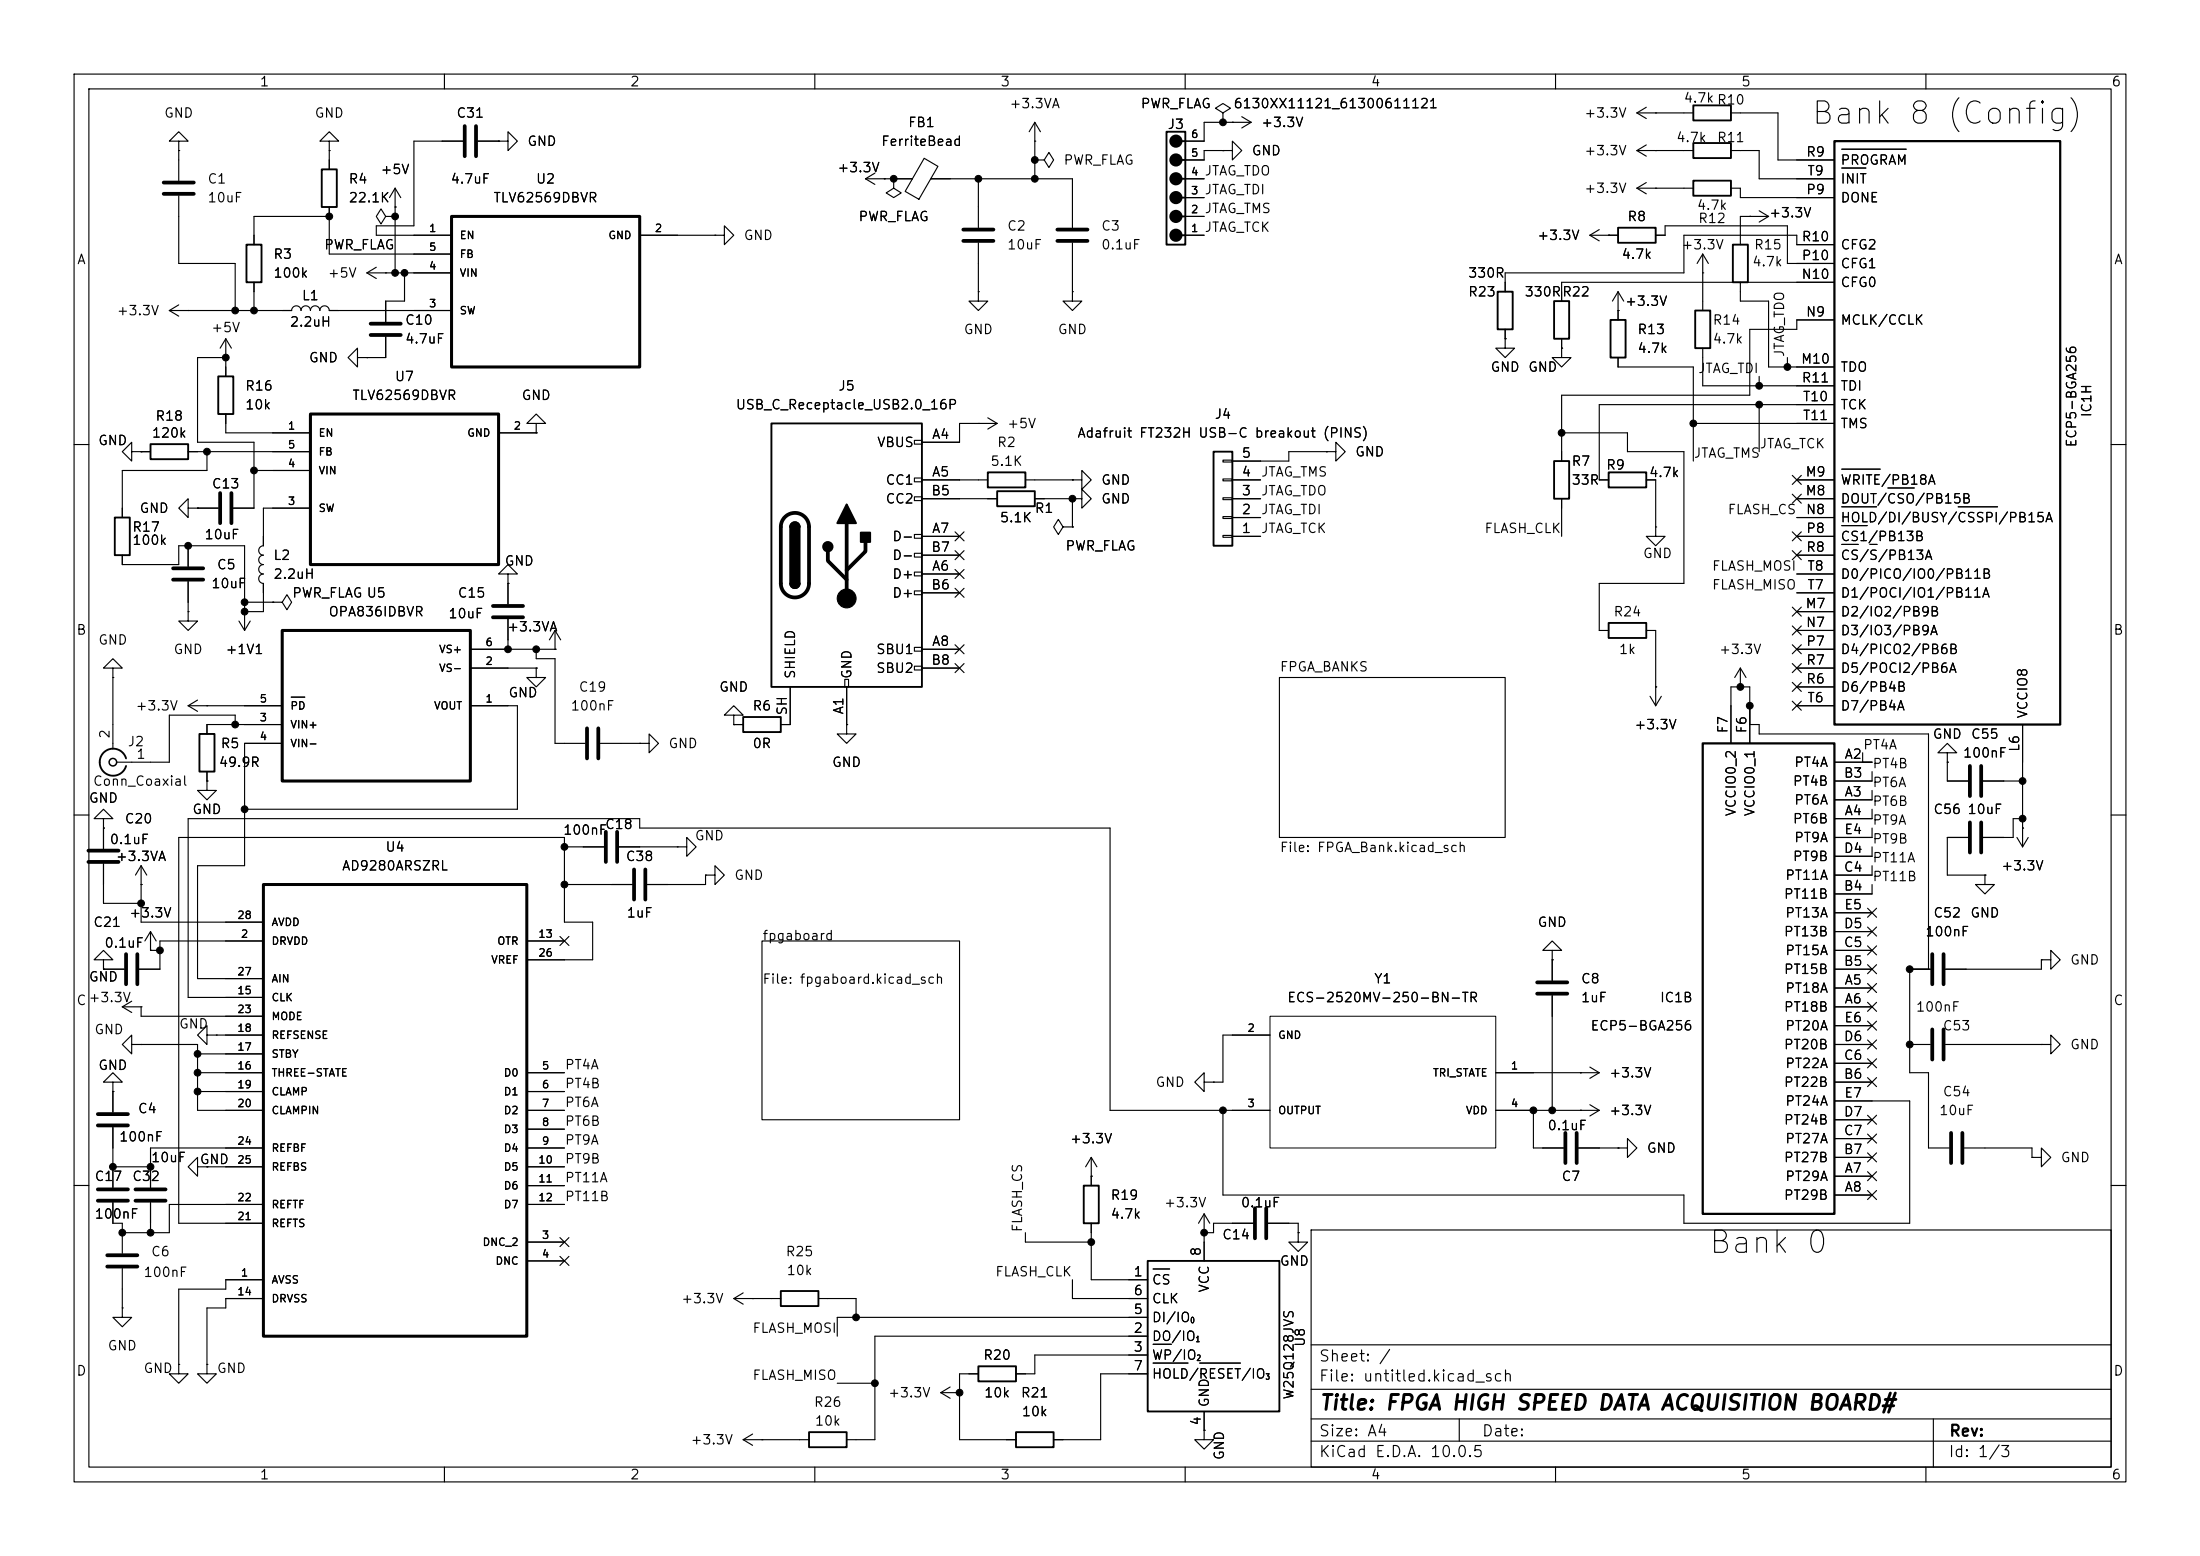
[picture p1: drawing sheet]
<svg xmlns="http://www.w3.org/2000/svg" width="297mm" height="210mm" viewBox="0 0 297 210" stroke-linecap="round" stroke-linejoin="round" font-family="sans-serif">
<g fill="none" stroke="#000" stroke-width=".15">
<path d="M10 10h277v190h-277zM12 12h273v186h-273zM24.1 19.1h1.3l-1.3-1.3-1.2 1.3h1.2v1.2M44.4 19.1h1.3l-1.3-1.3-1.2 1.3h1.2v1.2M60 10v2M62.5 19.1h-6.6v11.4h-5.1v1.3h10.2M64.5 19.1h2.8M67.3 19.1h1.3v-1.3l1.2 1.3-1.2 1.2v-1.2M67.3 19.1h.1M110 10v2M139.7 19.1h.1M139.7 16.5l-.8 1.3"/>
<path d="M139.7 16.5l.8 1.3M139.7 16.5v7.6M160 10v2M165.1 15.2l1-.6-1-.6-1 .6 1 .6v1.3M165.1 16.5h.1M166.4 16.5h.1M167.6 15.7l1.3 .8M168.9 16.5h-6.3v2.6h-2.6M168.9 16.5l-1.3 .8M210 10v2M221 15.2l1.2 .8M221 15.2h7.6"/>
<path d="M222.2 19.6l-1.2 .7M222.2 14.5l-1.2 .7M223.5 15.2h.1M233.7 15.2h6.3v6.4h7.6M260 10v2M24.1 20.3h.1M24.1 26.4v9.2h7.6v6.3M24.1 20.3v4.1M34.3 38.1v3.8M44.4 20.3h.1M44.4 29.2h-10.1v3.8M44.4 20.3v2.6"/>
<path d="M44.4 27.9v6.4h16.6M49.5 36.8l1.3 .8M49.5 36.8h11.5M50.8 36.1l-1.3 .7M52.1 36.8h.1M52.1 29.2l-.7-1-.6 1 .6 1 .7-1h1.2M53.3 27.9h.1M53.3 29.2h.1M53.3 25.4l-.7 1.3M53.3 25.4l.8 1.3M53.3 25.4v11.4M54.6 36.8v3.8h-2.5v2.8"/>
<path d="M86.4 31.8h10.1M96.5 31.8h1.3v-1.3l1.3 1.3-1.3 1.2v-1.2M96.5 31.8h.1M116.8 24.1h6.4M116.8 24.1l1.3 .8M118.1 23.4l-1.3 .7M119.4 24.1h.1M120.6 24.1v1.3l1.1 .6-1.1 .7-1-.7 1-.6M120.6 24.1h.1M124.8 21.4l1.8 1.1-2.5 4.4-1.9-1.1zM125.7 24.1h19.1v6.6M132.1 39.4v1.2h1.2l-1.2 1.3-1.3-1.3h1.3"/>
<path d="M132.1 39.4h.1M132.1 24.1v6.6M132.1 32.8v6.6M139.7 21.6h1.3l.6-1 .6 1-.6 1-.6-1M139.7 21.6h.1M144.8 39.4v1.2h1.2l-1.2 1.3-1.3-1.3h1.3M144.8 39.4h.1M144.8 32.8v6.6M160 29.2h2.6M160 31.8h2.6M160 26.7h2.6M160 24.1h2.6"/>
<path d="M165.1 20.3h1.3v-1.2l1.2 1.2-1.2 1.3v-1.3M165.1 20.3h.1M165.1 20.3h-2.5v1.3h-2.6M214.6 31.8l1.3 .7M214.6 31.8h3.8M215.9 31l-1.3 .8M217.2 31.8h.1M218.4 39.4l-.7 1.2M218.4 39.4l.8 1.2M218.4 39.4v3.8M221 25.4l1.2 .8M221 25.4h7.6"/>
<path d="M221 20.3l1.2 .8M221 20.3h7.6M222.2 24.6l-1.2 .8M223.5 25.4h.1M223.5 20.3h.1M223.5 31.8h1.3v-1.3h16.5v5.1h6.3M229.9 36.8h.1M229.9 34.3l-.8 1.3M229.9 34.3l.7 1.3M229.9 34.3v7.6M233.7 25.4h1.2v1.3h12.7M233.7 20.3h3.8v3.8h10.1"/>
<path d="M234.9 38.1v2.5h3.9v8.9h8.8M236.2 29.2h.1M237.5 28.4l1.3 .8M238.8 29.2l-1.3 .8M238.8 29.2h-3.9v3.8M247.6 33h-5v-1.2h-15.3v5h-24.1v2.6M247.6 38.1h-36.8v2.5M248.6 20.1h8.7M248.6 22.7h3.3M22.9 41.9h16.5a.64 .64 0 0 1 .6-.6 .64 .64 0 0 1 .6 .6 .64 .64 0 0 1 .7-.6 .64 .64 0 0 1 .6 .6 .64 .64 0 0 1 .6-.6 .64 .64 0 0 1 .7 .6 .64 .64 0 0 1 .6-.6 .64 .64 0 0 1 .6 .6h16.6M22.9 41.9l1.2 .8M24.1 41.1l-1.2 .8"/>
<path d="M25.4 41.9h.1M30.5 48.3h.1M30.5 45.7v5.1M30.5 55.9v2.5h11.4M30.5 48.3h-3.8v11.4h7.6v8.9h-2.8M30.5 45.7l-.8 1.3M30.5 45.7l.7 1.3M48.3 48.3v-1.3l-1.3 1.3 1.3 1.2v-1.2h1.2M49.5 48.3h.1M52.1 45.5v2.8h-2.6M67.3 58.4h5.1M72.4 57.2h1.3l-1.3-1.3-1.3 1.3h1.3v1.2"/>
<path d="M72.4 58.4h.1M123.4 59.4h1.1v.5h-1.1zM132.1 57.2h.1M133.3 56.4l1.3 .8M134.6 57.2h-5.1v2.5h-5M134.6 57.2l-1.3 .7M203.2 45.7v1.3h1.3l-1.3 1.3-1.3-1.3h1.3M203.2 45.7h.1M203.2 44.5v1.2M210.8 47v1.3h1.3l-1.3 1.2-1.3-1.2h1.3M210.8 47h.1M210.8 58.4h8.9v2.6h7.6v17.7h-11.4v6.4h1.3"/>
<path d="M210.8 45.7v1.3M218.4 41.9h.1M218.4 48.3v1.2h10.2v12.7M228.6 57.2h19M229.9 47v5.1h17.7M237.5 50.8v1.3M237.5 54.6v6.4M241.3 48.3v1.2M247.6 54.6h-31.7v10.2h1.3M247.6 43.2h-5v1.3h-6.4v8.8h-25.4v8.9M10 60h2M16.5 74.9v1.3h7.6v-2.5h8.9v11.4"/>
<path d="M17.8 61v-1.3l-1.3 1.3 1.3 1.2v-1.2h1.2M19 61h.1M19 61h1.3M25.4 68.6v-1.3l-1.3 1.3 1.3 1.3v-1.3h1.3M25.4 61h16.5M25.4 73.7v2.8M25.4 78.5v4.1M26.7 68.6h.1M26.7 68.6h2.8M27.9 61v2.5h-11.4v6.4M34.3 63.5h7.6M41.9 68.6h-6.3v5.1a.64 .64 0 0 0-.7 .6 .64 .64 0 0 0 .7 .6 .64 .64 0 0 0-.7 .7 .64 .64 0 0 0 .7 .6 .64 .64 0 0 0-.7 .6 .64 .64 0 0 0 .7 .7 .64 .64 0 0 0-.7 .6 .64 .64 0 0 0 .7 .6v3.9h-2.6"/>
<path d="M68.6 77.5h1.2l-1.2-1.3-1.3 1.3h1.3v1.2M68.6 78.7h.1M68.6 78.7v2.8M123.4 64.5h1.1v.5h-1.1zM123.4 67.1h1.1v.5h-1.1zM123.4 72.1h1.1v.5h-1.1zM123.4 74.7h1.1v.5h-1.1zM123.4 77.2h1.1v.5h-1.1zM123.4 79.8h1.1v.5h-1.1zM124.5 72.4h5M124.5 67.3h10.1M124.5 64.8h8.8"/>
<path d="M124.5 74.9h5M124.5 77.5h5M128.9 76.9l1.2 1.2M128.9 79.4l1.2 1.2M128.9 71.8l1.2 1.2M128.9 74.3l1.2 1.2M130.1 76.9l-1.2 1.2M130.1 79.4l-1.2 1.2M130.1 71.8l-1.2 1.2M130.1 74.3l-1.2 1.2M138.4 64.8h6.4M139.7 67.3h5.1"/>
<path d="M143.5 71.1l-.6-1-.7 1 .7 1 .6-1h1.3M144.8 71.1h.1M144.8 64.8h1.2v-1.3l1.3 1.3-1.3 1.2v-1.2M144.8 64.8h.1M144.8 67.3h1.2v-1.3l1.3 1.3-1.3 1.3v-1.3M144.8 67.3h.1M144.8 67.3v3.8M165.1 72.3h1.3v.2h-1.3zM165.1 69.7h1.3v.3h-1.3zM165.1 67.2h1.3v.2h-1.3zM165.1 64.6h1.3v.3h-1.3zM165.1 62.1h1.3v.3h-1.3z"/>
<path d="M166.4 72.4h3.8M166.4 69.9h3.8M166.4 67.3h3.8M166.4 64.8h3.8M179.1 61h1.2v-1.3l1.3 1.3-1.3 1.2v-1.2M179.1 61h.1M179.1 61h-5.1v1.2h-7.6M210.8 67.3v5.1M222.2 64.8h1.3v6.3M223.5 71.1v1.3h1.3l-1.3 1.3-1.3-1.3h1.3M223.5 71.1h.1M242 64.2l1.2 1.2"/>
<path d="M242 71.8l1.2 1.2M242 66.7l1.2 1.2M242 74.3l1.2 1.2M242.6 72.4h5M242.6 69.9h5M242.6 67.3h5M242.6 64.8h5M242.6 74.9h5M242.6 77.5h5M243.2 64.2l-1.2 1.2M243.2 71.8l-1.2 1.2M243.2 66.7l-1.2 1.2"/>
<path d="M243.2 74.3l-1.2 1.2M248.6 63.3h5.2M248.6 68.4h4.7M248.6 70.9h3.5M248.6 73.5h2.3M252.4 73.5h1M254.9 65.9h3.5M264.4 68.4h5.3M285 60h2M15.2 90.2h1.3l-1.3-1.3-1.2 1.3h1.2v1.2M15.2 91.4h.1M15.2 91.4v9.7"/>
<path d="M25.4 82.6v1.2h1.3l-1.3 1.3-1.3-1.3h1.3M25.4 82.6h.1M25.4 95.3h12.7M25.4 95.3l1.3 .7M26.7 94.5l-1.3 .8M27.9 95.3h.1M31.7 97.8v-1.3h-8.8v6.4h-7.2M32.3 83.8l.7 1.3M33 82.6h.1M33 81.3h3.8M33.8 83.8l-.8 1.3M36.8 81.3h1.3l.6-1 .7 1-.7 1-.6-1"/>
<path d="M36.8 81.3h.1M38.1 97.8h-10.2v1.3M39.3 94.1h1.8M63.5 95.3h6.3v13.9h-36.8M63.5 90.2h8.9M63.5 87.6h11.4M68.6 83.6v4M72.4 90.2v1.2h1.3l-1.3 1.3-1.3-1.3h1.3M72.4 90.2h.1M72.4 87.6v1.3h2.5v11.4h4.1M74.9 87.6h.1M74.9 85.1l-.7 1.3"/>
<path d="M74.9 85.1l.8 1.3M74.9 85.1v2.5M99.1 96.5h1.2l-1.2-1.2-1.3 1.2h1.3v1.3M99.1 97.8h.1M99.1 97.8h1.2M106.7 92.7v5.1h-1.3M114 91.7h.6v1h-.6zM114.3 97.8v1.3h1.3l-1.3 1.2-1.3-1.2h1.3M114.3 97.8h.1M114.3 92.7v5.1M123.4 87.4h1.1v.5h-1.1zM123.4 89.9h1.1v.5h-1.1z"/>
<path d="M124.5 90.2h5M124.5 87.6h5M124.5 80h5M128.9 87l1.2 1.2M128.9 89.6l1.2 1.2M130.1 87l-1.2 1.2M130.1 89.6l-1.2 1.2M172.7 91.4h30.5v21.6h-30.5zM222.2 85.1h1.3v10.2M222.8 94l.7 1.3M223.5 92.7h.1M224.3 94l-.8 1.3"/>
<path d="M234.9 92.7h.1M234.9 90.2v2.5M234.9 90.2l-.7 1.2M234.9 90.2l.8 1.2M236.2 97.8h1.3v1.3h22.8v31.7M242 81.9l1.2 1.3M242 87l1.2 1.2M242 92.1l1.2 1.2M242 89.6l1.2 1.2M242 94.6l1.2 1.3M242 84.5l1.2 1.2M242.6 85.1h5"/>
<path d="M242.6 95.3h5M242.6 90.2h5M242.6 87.6h5M242.6 82.6h5M242.6 92.7h5M242.6 80h5M243.2 81.9l-1.2 1.3M243.2 87l-1.2 1.2M243.2 92.1l-1.2 1.2M243.2 89.6l-1.2 1.2M243.2 94.6l-1.2 1.3M243.2 84.5l-1.2 1.2"/>
<path d="M273 97.8v16.5M10 110h2M14 110.5h1.2l-1.2-1.3-1.3 1.3h1.3v1.3M14 111.8h.1M14 111.8v2.8M14 116.6v5.3h5M19 119.4h.1M19 116.8v7.7h16.6M19 116.8l-.7 1.3M19 116.8l.8 1.3M27.9 105.4v1.3h1.3l-1.3 1.3-1.2-1.3h1.2M27.9 105.4h.1"/>
<path d="M27.9 104.1v1.3M38.1 100.3h-5.1v16.5h-6.3v15.3h8.9M76.2 119.4h9.1M76.2 114.3h5.3M81 100.3h5.4M83.6 114.3h7.8M86.4 100.3h1.2v-1.2l1.3 1.2-1.3 1.3v-1.3M86.4 100.3h.1M91.4 114.3h1.3v-1.3l1.3 1.3-1.3 1.3v-1.3M91.4 114.3h.1M95.2 118.1h1.3v-1.3l1.3 1.3-1.3 1.3v-1.3M95.2 118.1h.1"/>
<path d="M95.2 118.1v1.3h-7.8M233.7 100.3v-7.6h2.5v7.6M247.6 102.9h5.1M251.5 101.6v1.3M252.7 106.7v1.3h-5.1M252.7 109.2v1.3h-5.1M252.7 104.1v1.3h-5.1M252.7 119.4v1.3h-5.1M252.7 116.8v1.3h-5.1M252.7 114.3v1.3h-5.1M252.7 111.8v1.2h-5.1M262.9 101.6h1.3l-1.3-1.3-1.3 1.3h1.3v1.3"/>
<path d="M262.9 102.9h.1M262.9 102.9v2.5h2.8M265.7 113h-2.8v5.1h5.1M267.7 105.4h5.3M268 118.1v1.3h1.2l-1.2 1.3-1.3-1.3h1.3M268 118.1h.1M272.3 113l.7 1.3M273 111.8h.1M273 110.5h-1.2v2.5h-4.1M273.8 113l-.8 1.3M285 110h2M14 129.5h1.2l-1.2-1.2-1.3 1.2h1.3v1.3"/>
<path d="M14 130.8h.1M14 130.8h2.8M16.5 135.9h2.5M16.5 135.9l1.3 .8M17.8 135.1l-1.3 .8M19 135.9h.1M19 135.9v1.3h16.6M20.3 128.3h.1M20.3 128.3h1.3M20.3 125.7v2.6M20.3 125.7l-.7 1.3M20.3 125.7l.8 1.3"/>
<path d="M27.9 139.7v-1.3l-1.2 1.3 1.2 1.3v-1.3h1.3M29.2 139.7h.1M29.2 139.7h6.4M35.6 134.6h-10.2v-24.1h61v1.3h63.5v38.1h21.5M35.6 127h-14v3.8h-2.8M71.1 129.5h8.9v-5h-3.8v-11.5h-52.1v52.1h11.5M71.1 127h5.1M75.6 126.4l1.2 1.2M76.8 126.4l-1.2 1.2M102.9 127h26.6v24.1h-26.6zM171.4 139.7h-6.3v6.4h-1.3M209.5 128.3h1.3l-1.3-1.3-1.2 1.3h1.2v1.2"/>
<path d="M209.5 129.5h.1M209.5 129.5v2.8M209.5 134.4v15.5M247.6 133.4h5.1M247.6 135.9h5.1M247.6 130.8h5.1M247.6 128.3h5.1M247.6 125.7h5.1M247.6 123.2h5.1M247.6 138.4h5.1M252.1 127.7l1.2 1.2M252.1 130.2l1.2 1.2"/>
<path d="M252.1 122.6l1.2 1.2M252.1 132.7l1.2 1.3M252.1 135.3l1.2 1.2M252.1 137.8l1.2 1.2M252.1 125.1l1.2 1.2M253.3 127.7l-1.2 1.2M253.3 130.2l-1.2 1.2M253.3 122.6l-1.2 1.2M253.3 132.7l-1.2 1.3M253.3 135.3l-1.2 1.2M253.3 137.8l-1.2 1.2M253.3 125.1l-1.2 1.2"/>
<path d="M260.6 130.8h-2.8v14h2.5v10.1h2.8M275.6 129.5h1.3v-1.2l1.2 1.2-1.2 1.3v-1.3M275.6 129.5h.1M275.6 129.5v1.3h-13M15.2 146.1h1.3l-1.3-1.3-1.2 1.3h1.2v1.2M15.2 147.3h.1M15.2 147.3v2.8M15.2 152.1v8.2M15.2 157.5h5.1M17.8 141v-1.3l-1.3 1.3 1.3 1.2v-1.2h1.2M19 141h.1M19 141h7.7v8.9h8.9"/>
<path d="M26.7 157.5v-1.3l-1.3 1.3 1.3 1.3v-1.3h1.2M26.7 144.8h8.9M26.7 147.3h8.9M26.7 142.2h8.9M27.9 157.5h.1M27.9 157.5h7.7M35.6 154.9h-15.3v5.4M71.1 154.9h5.1M71.1 144.8h5.1M71.1 149.9h5.1M71.1 147.3h5.1M71.1 152.4h5.1"/>
<path d="M71.1 157.5h5.1M147.3 158.8h.1M147.3 156.2l-.7 1.3M147.3 156.2l.8 1.3M147.3 156.2v3.8M162.6 146.1v-1.3l-1.3 1.3 1.3 1.2v-1.2h1.2M163.8 146.1h.1M201.9 144.8h14M201.9 149.9h14M207 149.9v5h4.1M213.1 154.9h5.3M213.4 144.8h.1"/>
<path d="M213.4 149.9h.1M214.6 144l1.3 .8M214.6 149.1l1.3 .8M215.9 144.8l-1.3 .7M215.9 149.9l-1.3 .7M218.4 154.9h1.3v-1.2l1.3 1.2-1.3 1.3v-1.3M218.4 154.9h.1M247.6 158.8h5.1M247.6 148.6h10.2v16.5h-30.5v-3.8h-62.2v-11.4M247.6 146.1h5.1M247.6 156.2h5.1M247.6 143.5h5.1"/>
<path d="M247.6 153.7h5.1M247.6 141h5.1M247.6 151.1h5.1M252.1 140.4l1.2 1.2M252.1 142.9l1.2 1.2M252.1 145.4l1.2 1.3M252.1 158.1l1.2 1.3M252.1 155.6l1.2 1.2M252.1 150.5l1.2 1.2M252.1 153.1l1.2 1.2M253.3 140.4l-1.2 1.2M253.3 142.9l-1.2 1.2"/>
<path d="M253.3 145.4l-1.2 1.3M253.3 158.1l-1.2 1.3M253.3 155.6l-1.2 1.2M253.3 150.5l-1.2 1.2M253.3 153.1l-1.2 1.2M257.8 141h2.8M262.6 141h13M265.2 154.9h9.1v1.3M274.3 156.2h1.3v-1.3l1.3 1.3-1.3 1.3v-1.3M274.3 156.2h.1M275.6 141h1.3v-1.3l1.2 1.3-1.2 1.2v-1.2M275.6 141h.1"/>
<path d="M10 160h2M15.2 162.3v2.8h1.3v4.1M16.5 176.5v1.3h1.3l-1.3 1.3-1.3-1.3h1.3M16.5 176.5h.1M16.5 171.2v5.3M20.3 162.3v4.1M35.6 175.3h-5.1v1.2h-2.6v7.7M35.6 172.7h-5.1v1.3h-6.4v10.2M35.6 162.6h-12.7v3.8h-6.4M71.1 160h5.1M71.1 167.6h5.1M71.1 170.2h5.1"/>
<path d="M71.1 162.6h5.1M75.6 169.6l1.2 1.2M75.6 167l1.2 1.2M76.8 169.6l-1.2 1.2M76.8 167l-1.2 1.2M99.1 175.3h6.3M99.1 175.3l1.2 .7M100.3 174.5l-1.2 .8M101.6 175.3h.1M110.5 175.3h5.1v2.5M138.4 166.4v1.2h8.9M144.8 172.7v2.6h10.1"/>
<path d="M147.3 165.1v7.6h7.6M154.9 177.8h-41.9v2.5M155.7 171.3h2.2M162.6 166.4h.1M162.6 163.8v6.4M162.6 163.8l-.8 1.3M162.6 163.8l.7 1.3M169.2 165.1h-5.4v1.3h-1.2M171.2 165.1h4.1v1.3M175.3 166.4v1.2h1.2l-1.2 1.3-1.3-1.3h1.3M175.3 166.4h.1M177 166h108v32h-108z"/>
<path d="M247.6 161.3h5.1M252.1 160.7l1.2 1.2M253.3 160.7l-1.2 1.2M285 160h2M24.1 184.2v1.2h1.3l-1.3 1.3-1.2-1.3h1.2M24.1 184.2h.1M27.9 184.2v1.2h1.3l-1.3 1.3-1.2-1.3h1.2M27.9 184.2h.1M60 198v2M100.3 194.3h8.9M100.3 194.3l1.3 .8M101.6 193.5l-1.3 .8"/>
<path d="M102.9 194.3h.1M110 198v2M113 186.7h5.1M127 188l1.3 .7M127 188h2.5M128.3 187.2l-1.3 .8M129.5 188h.1M132.1 185.4h-2.6v8.9h7.7M154.9 182.9h-15.2v2.5h-2.5M154.9 185.4h-6.3v8.9h-6.4M154.9 180.3h-36.8v14h-3.8M155.7 181.4h2.4"/>
<path d="M155.7 184h4.7M160 198v2M162 184h5.5M162.6 193v1.3h1.2l-1.2 1.3-1.3-1.3h1.3M162.6 193h.1M162.6 190.5v2.5M177 194.5h108M177 191.5h108M177 187.5h108M177 181.5h108M197 191.5v3M210 198v2"/>
<path d="M260 198v2M261 191.5v6.5"/>
</g>
<g fill="none" stroke="#000" stroke-width=".25">
<path d="M157.5 17.8h2.5v15.2h-2.5zM158.7 19.1h1.3M228.6 19.3h5.1v2h-5.1zM228.6 14.2h5.1v2.1h-5.1zM33.3 33h2v5.1h-2zM43.4 22.9h2.1v5h-2.1zM158.7 31.8h1.3M158.7 29.2h1.3M158.7 26.7h1.3M158.7 24.1h1.3M158.7 21.6h1.3M202.2 39.4h2v5.1h-2z"/>
<path d="M218.4 30.7h5.1v2.1h-5.1zM228.6 24.4h5.1v2h-5.1zM233.9 33h2.1v5.1h-2.1zM20.3 59.9h5.1v2.1h-5.1zM29.5 50.8h2v5.1h-2zM104.1 57.2h20.4v35.5h-20.4zM209.8 40.6h2v5.1h-2zM217.4 43.2h2.1v5.1h-2.1zM228.9 41.9h2v5.1h-2zM15.5 69.9h2v5h-2zM106.7 71.1a.64 .64 0 0 1 .6-.6 .64 .64 0 0 1 .6 .6M106.7 78.7a.64 .64 0 0 0 .6 .7 .64 .64 0 0 0 .6-.7"/>
<path d="M133.3 63.8h5.1v2h-5.1zM134.6 66.3h5.1v2h-5.1zM163.8 61h2.6v12.7h-2.6zM209.8 62.2h2v5.1h-2zM217.2 63.8h5v2h-5zM26.9 99.1h2.1v5h-2.1zM100.3 96.8h5.1v2h-5.1zM217.2 84.1h5v2h-5zM17 102.4a1.81 1.81 0 0 0-2.8-1 1.81 1.81 0 0 0 0 2.9 1.81 1.81 0 0 0 2.8-.9M105.4 174.2h5.1v2.1h-5.1zM146.3 160h2v5.1h-2zM154.9 170.2h17.8v20.3h-17.8z"/>
<path d="M109.2 193.3h5.1v2h-5.1zM132.1 184.4h5.1v2h-5.1zM137.2 193.3h5v2h-5z"/>
</g>
<path d="M61 29.2h25.4v20.3h-25.4zM41.9 55.9h25.4v20.3h-25.4zM38.1 85.1h25.4v20.3h-25.4zM35.6 119.4h35.5v60.9h-35.5z" fill="none" stroke="#000" stroke-width=".41"/>
<g fill="none" stroke="#000" stroke-width=".51">
<path d="M62.7 17v4.1M64.3 17v4.1M22.1 24.6h4.1M22.1 26.2h4.1M130 31h4.1M130 32.5h4.1M142.7 31h4.1M142.7 32.5h4.1M50 45.2h4.1M50 43.7h4.1M23.4 76.7h4M23.4 78.2h4"/>
<path d="M29.7 66.5v4.1M31.2 66.5v4.1M106 69.8a1.9 1.9 0 0 1 2-.4 1.9 1.9 0 0 1 1.2 1.7v7.6a1.91 1.91 0 0 1-1.9 1.9 1.91 1.91 0 0 1-1.9-1.9v-7.6a1.9 1.9 0 0 1 .6-1.3zM111.8 74.4v1.3l2.5 2.5M114.3 70.6v10.2M116.8 73.2v1.2l-2.5 2.6M66.5 81.8h4.1M66.5 83.3h4.1M79.2 98.3v4.1M80.8 98.3v4.1M11.9 114.8h4.1M11.9 116.3h4.1"/>
<path d="M81.8 112.3v4M83.3 112.3v4M85.6 117.3v4.1M87.1 117.3v4.1M265.9 103.4v4M265.9 111v4.1M267.5 103.4v4M267.5 111v4.1M17 128.8v4M18.5 128.8v4M207.5 132.6h4.1M207.5 134.1h4.1"/>
<path d="M260.9 128.8v4M260.9 138.9v4.1M262.4 128.8v4M262.4 138.9v4.1M13.2 150.4h4.1M13.2 151.9h4.1M211.3 152.9v4.1M212.9 152.9v4.1M263.4 152.9v4.1M264.9 152.9v4.1M13.2 162.1h4.1M13.2 160.5h4.1"/>
<path d="M14.5 169.4h4M14.5 170.9h4M18.3 162.1h4.1M18.3 160.5h4.1M169.4 163.1v4M170.9 163.1v4"/>
</g>
<path d="M247.6 19.1h30.5v78.7h-30.5zM229.9 100.3h17.7v63.5h-17.7z" fill="none" stroke="#000" stroke-width=".3"/>
<circle cx="15.2" cy="102.9" r=".51" fill="none" stroke="#000" stroke-width=".2"/>
<g fill="#000" stroke="#000" stroke-width=".63">
<circle cx="158.8" cy="19.1" r=".57"/>
<circle cx="158.8" cy="24.1" r=".57"/>
<circle cx="158.8" cy="31.8" r=".57"/>
<circle cx="158.8" cy="26.7" r=".57"/>
<circle cx="158.8" cy="29.2" r=".57"/>
<circle cx="158.8" cy="21.6" r=".57"/>
</g>
<g fill="#000" stroke="#000" stroke-width=".25">
<path d="M106.7 71.1h1.2v7.6h-1.2zM106.7 78.7h1.2a.64 .64 0 0 1-.6 .7 .64 .64 0 0 1-.6-.7zM106.9 70.7a.64 .64 0 0 1 .7-.2 .64 .64 0 0 1 .3 .6h-1.2zM114.3 68.1l1.3 2.5h-2.6zM116.2 71.9h1.3v1.3h-1.3z"/>
<circle cx="111.8" cy="73.8" r=".63"/>
</g>
<circle cx="114.3" cy="80.8" r="1.27" fill="#000" stroke="#000" stroke-width=".15"/>
<path d="M171.4 137.2h30.5v17.7h-30.5z" fill="none" stroke="#000" stroke-width=".14"/>
<g fill="#000" stroke="#000" stroke-width=".14">
<circle cx="165.1" cy="16.5" r=".46"/>
<circle cx="44.4" cy="29.2" r=".46"/>
<circle cx="53.3" cy="36.8" r=".46"/>
<circle cx="53.3" cy="29.2" r=".46"/>
<circle cx="54.6" cy="36.8" r=".46"/>
<circle cx="120.6" cy="24.1" r=".46"/>
<circle cx="132.1" cy="24.1" r=".46"/>
<circle cx="139.7" cy="24.1" r=".46"/>
<circle cx="139.7" cy="21.6" r=".46"/>
<circle cx="30.5" cy="48.3" r=".46"/>
<circle cx="31.7" cy="41.9" r=".46"/>
<circle cx="34.3" cy="41.9" r=".46"/>
<circle cx="210.8" cy="58.4" r=".46"/>
<circle cx="228.6" cy="57.2" r=".46"/>
<circle cx="237.5" cy="54.6" r=".46"/>
<circle cx="237.5" cy="52.1" r=".46"/>
<circle cx="241.3" cy="49.5" r=".46"/>
<circle cx="25.4" cy="73.7" r=".46"/>
<circle cx="27.9" cy="61" r=".46"/>
<circle cx="34.3" cy="63.5" r=".46"/>
<circle cx="144.8" cy="67.3" r=".46"/>
<circle cx="31.7" cy="97.8" r=".46"/>
<circle cx="33" cy="81.3" r=".46"/>
<circle cx="33" cy="82.6" r=".46"/>
<circle cx="68.6" cy="87.6" r=".46"/>
<circle cx="72.4" cy="87.6" r=".46"/>
<circle cx="234.9" cy="92.7" r=".46"/>
<circle cx="236.2" cy="95.3" r=".46"/>
<circle cx="33" cy="109.2" r=".46"/>
<circle cx="76.2" cy="114.3" r=".46"/>
<circle cx="76.2" cy="119.4" r=".46"/>
<circle cx="273" cy="105.4" r=".46"/>
<circle cx="273" cy="110.5" r=".46"/>
<circle cx="19" cy="121.9" r=".46"/>
<circle cx="21.6" cy="128.3" r=".46"/>
<circle cx="257.8" cy="130.8" r=".46"/>
<circle cx="15.2" cy="157.5" r=".46"/>
<circle cx="20.3" cy="157.5" r=".46"/>
<circle cx="26.7" cy="142.2" r=".46"/>
<circle cx="26.7" cy="144.8" r=".46"/>
<circle cx="26.7" cy="147.3" r=".46"/>
<circle cx="165.1" cy="149.9" r=".46"/>
<circle cx="207" cy="149.9" r=".46"/>
<circle cx="209.5" cy="149.9" r=".46"/>
<circle cx="257.8" cy="141" r=".46"/>
<circle cx="16.5" cy="166.4" r=".46"/>
<circle cx="20.3" cy="166.4" r=".46"/>
<circle cx="115.6" cy="177.8" r=".46"/>
<circle cx="147.3" cy="167.6" r=".46"/>
<circle cx="162.6" cy="166.4" r=".46"/>
<circle cx="118.1" cy="186.7" r=".46"/>
<circle cx="129.5" cy="188" r=".46"/>
</g>
<g font-size="3">
<text x="244.3" y="17.5">Bank 8 (Config)</text>
<text x="230.5" y="169.9">Bank 0</text>
</g>
<text font-size="2" x="178" y="190.8">Title: FPGA HIGH SPEED DATA ACQUISITION BOARD#</text>
<g font-size="1.5">
<text x="178" y="184.1">Sheet: /</text>
<text x="178" y="186.8">File: untitled.kicad_sch</text>
<text x="178" y="197">KiCad E.D.A. 10.0.5</text>
<text x="178" y="194.2">Size: A4</text>
<text x="200" y="194.2">Date:</text>
<text x="263" y="197">Id: 1/3</text>
<text x="263" y="194.2">Rev:</text>
</g>
<g font-size="1.3">
<text x="35" y="12">1</text>
<text x="85" y="12">2</text>
<text x="135" y="12">3</text>
<text x="185" y="12">4</text>
<text x="235" y="12">5</text>
<text x="285" y="12">6</text>
<text x="22.1" y="16.2">GND</text>
<text x="42.4" y="16.2">GND</text>
<text x="61.5" y="16.2">C31</text>
<text x="122.5" y="17.5">FB1</text>
<text x="136.2" y="14.9">+3.3VA</text>
<text x="153.9" y="14.9">PWR_FLAG</text>
<text x="157.5" y="17.7">J3</text>
<text x="166.4" y="14.9">6130XX11121_61300611121</text>
<text x="170.2" y="17.5">+3.3V</text>
<text x="213.8" y="16.2">+3.3V</text>
<text x="227.2" y="14.2">4.7k R10</text>
<text x="51.3" y="23.8">+5V</text>
<text x="71.1" y="20">GND</text>
<text x="112.9" y="23.6">+3.3V</text>
<text x="118.9" y="20">FerriteBead</text>
<text x="143.5" y="22.6">PWR_FLAG</text>
<text x="168.9" y="21.3">GND</text>
<text x="213.8" y="21.3">+3.3V</text>
<text x="226.2" y="19.5">4.7k</text>
<text x="231.7" y="19.5">R11</text>
<text x="243.7" y="21.5">R9</text>
<text x="243.9" y="24">T9</text>
<text x="248.4" y="22.6">PROGRAM</text>
<text x="27.9" y="25.1">C1</text>
<text x="27.9" y="27.6">10uF</text>
<text x="47" y="25.1">R4</text>
<text x="47" y="27.6">22.1K</text>
<text x="60.7" y="25.1">4.7uF</text>
<text x="66.5" y="27.6">TLV62569DBVR</text>
<text x="72.3" y="25.1">U2</text>
<text x="162.5" y="24">JTAG_TDO</text>
<text x="162.5" y="29.1">JTAG_TMS</text>
<text x="162.5" y="26.5">JTAG_TDI</text>
<text x="213.8" y="26.4">+3.3V</text>
<text x="229" y="28.6">4.7k</text>
<text x="238.7" y="29.7">+3.3V</text>
<text x="243.7" y="26.5">P9</text>
<text x="248.4" y="27.6">DONE</text>
<text x="248.4" y="25.1">INIT</text>
<text x="10.3" y="36">A</text>
<text x="36.8" y="35.3">R3</text>
<text x="43.7" y="34">PWR_FLAG</text>
<text x="100.3" y="32.7">GND</text>
<text x="115.8" y="30.2">PWR_FLAG</text>
<text x="135.9" y="31.4">C2</text>
<text x="135.9" y="34">10uF</text>
<text x="148.6" y="31.4">C3</text>
<text x="148.6" y="34">0.1uF</text>
<text x="162.5" y="31.6">JTAG_TCK</text>
<text x="207.4" y="32.7">+3.3V</text>
<text x="218.8" y="35.3">4.7k</text>
<text x="219.6" y="30.2">R8</text>
<text x="226.9" y="34">+3.3V</text>
<text x="229.2" y="30.4">R12</text>
<text x="236.7" y="34">R15</text>
<text x="243.1" y="35.4">P10</text>
<text x="243.1" y="32.9">R10</text>
<text x="248.4" y="34">CFG2</text>
<text x="285.3" y="36">A</text>
<text x="36.8" y="37.8">100k</text>
<text x="40.7" y="40.8">L1</text>
<text x="44.2" y="37.8">+5V</text>
<text x="198.1" y="40.3">R23</text>
<text x="198.1" y="37.8">330R</text>
<text x="205.7" y="40.3">330RR22</text>
<text x="219.3" y="41.6">+3.3V</text>
<text x="236.5" y="36.3">4.7k</text>
<text x="243.1" y="38">N10</text>
<text x="248.4" y="39.1">CFG0</text>
<text x="248.4" y="36.5">CFG1</text>
<text x="15.7" y="42.9">+3.3V</text>
<text x="28.4" y="45.2">+5V</text>
<text x="39" y="44.4">2.2uH</text>
<text x="54.6" y="44.1">C10</text>
<text x="54.6" y="46.7">4.7uF</text>
<text x="130" y="45.4">GND</text>
<text x="142.7" y="45.4">GND</text>
<text x="221" y="45.4">R13</text>
<text x="221" y="48">4.7k</text>
<text x="231.1" y="44.1">R14</text>
<text x="231.1" y="46.7">4.7k</text>
<text x="243.7" y="43">N9</text>
<text x="248.4" y="44.1">MCLK/CCLK</text>
<text x="33" y="53">R16</text>
<text x="41.6" y="49.2">GND</text>
<text x="53.2" y="51.8">U7</text>
<text x="113.1" y="53">J5</text>
<text x="201.1" y="50.5">GND</text>
<text x="206.2" y="50.5">GND</text>
<text x="229.2" y="50.7">JTAG_TDI</text>
<text x="241.2" y="48.3" transform="rotate(-90 241.2 48.3)">JTAG_TDO</text>
<text x="243" y="49.4">M10</text>
<text x="243.1" y="51.9">R11</text>
<text x="248.4" y="50.5">TDO</text>
<text x="248.4" y="53">TDI</text>
<text x="20.4" y="59.4">120k</text>
<text x="20.9" y="57.1">R18</text>
<text x="33" y="55.6">10k</text>
<text x="47.5" y="54.3">TLV62569DBVR</text>
<text x="70.3" y="54.3">GND</text>
<text x="99.2" y="55.6">USB_C_Receptacle_USB2.0_16P</text>
<text x="125.7" y="59.6">A4</text>
<text x="135.9" y="58.1">+5V</text>
<text x="145.3" y="59.4">Adafruit FT232H USB-C breakout (PINS)</text>
<text x="163.9" y="56.8">J4</text>
<text x="243.3" y="54.5">T10</text>
<text x="243.3" y="57">T11</text>
<text x="248.4" y="55.6">TCK</text>
<text x="248.4" y="58.1">TMS</text>
<text x="282.6" y="56.4" transform="rotate(-90 282.6 56.4)">IC1H</text>
<text x="13.2" y="60.4">GND</text>
<text x="118.3" y="60.7">VBUS</text>
<text x="119.5" y="65.7">CC1</text>
<text x="125.7" y="64.6">A5</text>
<text x="133.6" y="63.2">5.1K</text>
<text x="134.5" y="60.7">R2</text>
<text x="148.6" y="65.7">GND</text>
<text x="167.5" y="64.6">4</text>
<text x="167.5" y="62.1">5</text>
<text x="170.2" y="64.6">JTAG_TMS</text>
<text x="182.9" y="61.9">GND</text>
<text x="212.1" y="63.2">R7</text>
<text x="212.1" y="65.7">33R</text>
<text x="216.7" y="63.7">R9</text>
<text x="222.5" y="64.7">4.7k</text>
<text x="228.6" y="62.1">JTAG_TMS</text>
<text x="237.5" y="60.8">JTAG_TCK</text>
<text x="243.7" y="64.6">M9</text>
<text x="248.4" y="65.7">WRITE/PB18A</text>
<text x="280.6" y="60.5" transform="rotate(-90 280.6 60.5)">ECP5-BGA256</text>
<text x="18.8" y="69.5">GND</text>
<text x="28.5" y="66.2">C13</text>
<text x="119.5" y="68.3">CC2</text>
<text x="125.6" y="67.2">B5</text>
<text x="134.9" y="70.8">5.1K</text>
<text x="139.6" y="69.5">R1</text>
<text x="148.6" y="68.3">GND</text>
<text x="167.5" y="69.7">2</text>
<text x="167.5" y="67.2">3</text>
<text x="170.2" y="67.2">JTAG_TDO</text>
<text x="170.2" y="69.7">JTAG_TDI</text>
<text x="233.2" y="69.7">FLASH_CS</text>
<text x="243.7" y="67.2">M8</text>
<text x="243.7" y="69.7">N8</text>
<text x="248.4" y="68.3">DOUT/CSO/PB15B</text>
<text x="248.4" y="70.8">HOLD/DI/BUSY/CSSPI/PB15A</text>
<text x="17.8" y="72.1">R17</text>
<text x="17.8" y="73.9">100k</text>
<text x="27.5" y="73.1">10uF</text>
<text x="29.2" y="77.2">C5</text>
<text x="36.8" y="75.9">L2</text>
<text x="68" y="76.7">GND</text>
<text x="120.4" y="73.4">D-</text>
<text x="120.4" y="75.9">D-</text>
<text x="125.6" y="74.8">B7</text>
<text x="125.7" y="77.3">A6</text>
<text x="125.7" y="72.3">A7</text>
<text x="143.7" y="74.6">PWR_FLAG</text>
<text x="167.5" y="72.3">1</text>
<text x="170.2" y="72.3">JTAG_TCK</text>
<text x="200.3" y="72.3">FLASH_CLK</text>
<text x="221.7" y="75.6">GND</text>
<text x="231" y="77.3">FLASH_MOSI</text>
<text x="243.7" y="72.3">P8</text>
<text x="243.7" y="74.8">R8</text>
<text x="243.9" y="77.3">T8</text>
<text x="248.4" y="73.4">CS1/PB13B</text>
<text x="248.4" y="75.9">CS/S/PB13A</text>
<text x="28.4" y="79.7">10uF</text>
<text x="36.8" y="78.4">2.2uH</text>
<text x="39.4" y="81">PWR_FLAG U5</text>
<text x="44.3" y="83.5">OPA836IDBVR</text>
<text x="60.4" y="83.8">10uF</text>
<text x="61.7" y="81">C15</text>
<text x="120.4" y="78.4">D+</text>
<text x="120.4" y="81">D+</text>
<text x="125.6" y="79.9">B6</text>
<text x="217.7" y="83.5">R24</text>
<text x="231" y="79.9">FLASH_MISO</text>
<text x="243.7" y="82.4">M7</text>
<text x="243.9" y="79.9">T7</text>
<text x="248.4" y="83.5">D2/IO2/PB9B</text>
<text x="248.4" y="81">D1/POCI/IO1/PB11A</text>
<text x="248.4" y="78.4">D0/PICO/IO0/PB11B</text>
<text x="10.2" y="86">B</text>
<text x="13.2" y="87.3">GND</text>
<text x="23.3" y="88.6">GND</text>
<text x="30.4" y="88.6">+1V1</text>
<text x="68.4" y="85.5">+3.3VA</text>
<text x="118.2" y="88.6">SBU1</text>
<text x="125.7" y="87.5">A8</text>
<text x="218.5" y="88.6">1k</text>
<text x="232" y="88.6">+3.3V</text>
<text x="243.7" y="85">N7</text>
<text x="243.7" y="87.5">P7</text>
<text x="248.4" y="86.1">D3/IO3/PB9A</text>
<text x="248.4" y="88.6">D4/PICO2/PB6B</text>
<text x="285.2" y="86">B</text>
<text x="68.5" y="94.4">GND</text>
<text x="78" y="93.7">C19</text>
<text x="97" y="93.7">GND</text>
<text x="107.6" y="91.7" transform="rotate(-90 107.6 91.7)">SHIELD</text>
<text x="115.3" y="91.7" transform="rotate(-90 115.3 91.7)">GND</text>
<text x="118.2" y="91.1">SBU2</text>
<text x="125.6" y="90">B8</text>
<text x="172.7" y="90.9">FPGA_BANKS</text>
<text x="243.7" y="92.6">R6</text>
<text x="243.7" y="90">R7</text>
<text x="243.9" y="95.1">T6</text>
<text x="248.4" y="93.7">D6/PB4B</text>
<text x="248.4" y="91.1">D5/POCI2/PB6A</text>
<text x="15.1" y="99.8" transform="rotate(-90 15.1 99.8)">2</text>
<text x="17.1" y="101">J2</text>
<text x="18.2" y="96.2">+3.3V</text>
<text x="29.7" y="101.3">R5</text>
<text x="76.9" y="96.2">100nF</text>
<text x="90.2" y="101.3">GND</text>
<text x="101.5" y="96.2">R6</text>
<text x="101.5" y="101.3">0R</text>
<text x="106.5" y="96.6" transform="rotate(-90 106.5 96.6)">SH</text>
<text x="114.2" y="96.5" transform="rotate(-90 114.2 96.5)">A1</text>
<text x="220.6" y="98.8">+3.3V</text>
<text x="233.5" y="99.1" transform="rotate(-90 233.5 99.1)">F7</text>
<text x="236.1" y="99.1" transform="rotate(-90 236.1 99.1)">F6</text>
<text x="248.4" y="96.2">D7/PB4A</text>
<text x="251.4" y="101.5">PT4A</text>
<text x="260.8" y="100">GND</text>
<text x="266" y="100">C55</text>
<text x="272.9" y="101.6" transform="rotate(-90 272.9 101.6)">L6</text>
<text x="274" y="97.1" transform="rotate(-90 274 97.1)">VCCIO8</text>
<text x="12.5" y="106.4">Conn_Coaxial</text>
<text x="18.3" y="102.7">1</text>
<text x="29.4" y="103.8">49.9R</text>
<text x="112.2" y="103.8">GND</text>
<text x="241.9" y="106.4">PT4B</text>
<text x="242.1" y="103.8">PT4A</text>
<text x="248.8" y="105.3">B3</text>
<text x="248.9" y="102.7">A2</text>
<text x="248.9" y="107.8">A3</text>
<text x="252.7" y="104">PT4B</text>
<text x="252.7" y="106.6">PT6A</text>
<text x="264.9" y="102.6">100nF</text>
<text x="11.9" y="108.7">GND</text>
<text x="16.7" y="111.5">C20</text>
<text x="25.9" y="110.2">GND</text>
<text x="75.9" y="113">100nF</text>
<text x="81.6" y="112.2">C18</text>
<text x="93.7" y="113.7">GND</text>
<text x="234.6" y="110.3" transform="rotate(-90 234.6 110.3)">VCCIO0_2</text>
<text x="237.2" y="110.3" transform="rotate(-90 237.2 110.3)">VCCIO0_1</text>
<text x="241.9" y="111.5">PT6B</text>
<text x="242.1" y="108.9">PT6A</text>
<text x="242.1" y="114">PT9A</text>
<text x="248.9" y="112.9">E4</text>
<text x="248.9" y="110.4">A4</text>
<text x="252.7" y="109.1">PT6B</text>
<text x="252.7" y="111.6">PT9A</text>
<text x="260.9" y="110.2">C56</text>
<text x="265.5" y="110.2">10uF</text>
<text x="14.7" y="114.2">0.1uF</text>
<text x="15.5" y="116.5">+3.3VA</text>
<text x="46.1" y="117.8">AD9280ARSZRL</text>
<text x="51.9" y="115.3">U4</text>
<text x="84.4" y="116.5">C38</text>
<text x="99" y="119.1">GND</text>
<text x="172.7" y="115.3">File: FPGA_Bank.kicad_sch</text>
<text x="240.9" y="119.1">PT11A</text>
<text x="241.9" y="116.5">PT9B</text>
<text x="248.8" y="118">C4</text>
<text x="248.8" y="115.4">D4</text>
<text x="252.7" y="116.7">PT11A</text>
<text x="252.7" y="114.2">PT9B</text>
<text x="252.7" y="119.3">PT11B</text>
<text x="270.1" y="117.8">+3.3V</text>
<text x="12.5" y="125.4">C21</text>
<text x="17.4" y="124.2">+3.3V</text>
<text x="84.5" y="124.2">1uF</text>
<text x="207.5" y="125.4">GND</text>
<text x="240.7" y="121.6">PT11B</text>
<text x="240.9" y="124.2">PT13A</text>
<text x="248.8" y="120.5">B4</text>
<text x="248.8" y="125.6">D5</text>
<text x="248.9" y="123.1">E5</text>
<text x="260.9" y="124.2">C52</text>
<text x="265.9" y="124.2">GND</text>
<text x="14" y="128.2">0.1uF</text>
<text x="102.8" y="127.2">fpgaboard</text>
<text x="240.7" y="131.8">PT15B</text>
<text x="240.7" y="126.7">PT13B</text>
<text x="240.9" y="129.2">PT15A</text>
<text x="248.8" y="130.7">B5</text>
<text x="248.8" y="128.1">C5</text>
<text x="259.8" y="126.7">100nF</text>
<text x="279.4" y="130.5">GND</text>
<text x="10.2" y="136">C</text>
<text x="11.9" y="135.6">+3.3V</text>
<text x="11.9" y="132.8">GND</text>
<text x="102.8" y="133.1">File: fpgaboard.kicad_sch</text>
<text x="173.7" y="135.6">ECS-2520MV-250-BN-TR</text>
<text x="185.4" y="133">Y1</text>
<text x="213.3" y="133">C8</text>
<text x="213.3" y="135.6">1uF</text>
<text x="224" y="135.6">IC1B</text>
<text x="240.7" y="136.9">PT18B</text>
<text x="240.9" y="134.3">PT18A</text>
<text x="248.9" y="133.2">A5</text>
<text x="248.9" y="135.8">A6</text>
<text x="258.6" y="136.9">100nF</text>
<text x="285.2" y="136">C</text>
<text x="12.7" y="139.9">GND</text>
<text x="24.1" y="139.1">GND</text>
<text x="214.6" y="139.4">ECP5-BGA256</text>
<text x="240.7" y="141.9">PT20B</text>
<text x="240.9" y="139.4">PT20A</text>
<text x="248.8" y="143.4">C6</text>
<text x="248.8" y="140.8">D6</text>
<text x="248.9" y="138.3">E6</text>
<text x="262.2" y="139.4">C53</text>
<text x="279.4" y="141.9">GND</text>
<text x="13.2" y="144.7">GND</text>
<text x="76.2" y="147.2">PT4B</text>
<text x="76.2" y="149.7">PT6A</text>
<text x="76.2" y="144.7">PT4A</text>
<text x="155.9" y="147">GND</text>
<text x="217.2" y="145.7">+3.3V</text>
<text x="240.7" y="147">PT22B</text>
<text x="240.9" y="144.5">PT22A</text>
<text x="240.9" y="149.6">PT24A</text>
<text x="248.8" y="145.9">B6</text>
<text x="248.9" y="148.5">E7</text>
<text x="262.2" y="148.3">C54</text>
<text x="16" y="154.4">100nF</text>
<text x="18.5" y="150.6">C4</text>
<text x="76.2" y="154.8">PT9A</text>
<text x="76.2" y="152.3">PT6B</text>
<text x="144.4" y="154.6">+3.3V</text>
<text x="208.8" y="152.9">0.1uF</text>
<text x="217.2" y="150.8">+3.3V</text>
<text x="222.2" y="155.9">GND</text>
<text x="240.7" y="152.1">PT24B</text>
<text x="240.9" y="154.6">PT27A</text>
<text x="248.8" y="153.5">C7</text>
<text x="248.8" y="151">D7</text>
<text x="261.7" y="150.8">10uF</text>
<text x="12.7" y="159.7">C17</text>
<text x="17.8" y="159.7">C32</text>
<text x="20.3" y="157.2">10uF</text>
<text x="26.9" y="157.4">GND</text>
<text x="76.2" y="159.9">PT11A</text>
<text x="76.2" y="157.4">PT9B</text>
<text x="210.7" y="159.7">C7</text>
<text x="240.7" y="157.2">PT27B</text>
<text x="240.9" y="159.7">PT29A</text>
<text x="248.8" y="156.1">B7</text>
<text x="248.9" y="158.6">A7</text>
<text x="248.9" y="161.2">A8</text>
<text x="278.1" y="157.2">GND</text>
<text x="12.7" y="164.8">100nF</text>
<text x="76.2" y="162.4">PT11B</text>
<text x="138.3" y="166.4" transform="rotate(-90 138.3 166.4)">FLASH_CS</text>
<text x="149.8" y="162.3">R19</text>
<text x="149.8" y="164.8">4.7k</text>
<text x="157.1" y="163.3">+3.3V</text>
<text x="164.9" y="167.6">C14</text>
<text x="167.4" y="163.3">0.1uF</text>
<text x="240.7" y="162.3">PT29B</text>
<text x="19.3" y="172.7">100nF</text>
<text x="20.3" y="169.9">C6</text>
<text x="106" y="169.9">R25</text>
<text x="106.1" y="172.4">10k</text>
<text x="134.3" y="172.6">FLASH_CLK</text>
<text x="152.9" y="172.6">1</text>
<text x="155.4" y="173.7">CS</text>
<text x="162.4" y="169.6" transform="rotate(-90 162.4 169.6)">8</text>
<text x="172.7" y="171.1">GND</text>
<text x="91.9" y="176.2">+3.3V</text>
<text x="152.9" y="177.7">5</text>
<text x="152.9" y="175.1">6</text>
<text x="155.4" y="178.8">DI/IO</text>
<text x="155.4" y="176.2">CLK</text>
<text x="163.5" y="174.5" transform="rotate(-90 163.5 174.5)">VCC</text>
<text x="10.2" y="186">D</text>
<text x="14.4" y="182.6">GND</text>
<text x="19.3" y="185.6">GND</text>
<text x="29.2" y="185.6">GND</text>
<text x="101.5" y="180.2">FLASH_MOSI</text>
<text x="132.6" y="183.8">R20</text>
<text x="152.9" y="180.2">2</text>
<text x="152.9" y="182.7">3</text>
<text x="152.9" y="185.3">7</text>
<text x="155.4" y="181.3">DO/IO</text>
<text x="155.4" y="183.8">WP/IO</text>
<text x="176.5" y="181.9" transform="rotate(-90 176.5 181.9)">U8</text>
<text x="285.2" y="186">D</text>
<text x="101.5" y="186.6">FLASH_MISO</text>
<text x="109.8" y="190.2">R26</text>
<text x="119.8" y="188.9">+3.3V</text>
<text x="132.8" y="188.9">10k</text>
<text x="137.7" y="188.9">R21</text>
<text x="137.8" y="191.5">10k</text>
<text x="155.4" y="186.4">HOLD/RESET/IO</text>
<text x="163.5" y="190" transform="rotate(-90 163.5 190)">GND</text>
<text x="175" y="189" transform="rotate(-90 175 189)">W25Q128JVS</text>
<text x="93.1" y="195.3">+3.3V</text>
<text x="109.9" y="192.7">10k</text>
<text x="162.4" y="192.5" transform="rotate(-90 162.4 192.5)">4</text>
<text x="165.6" y="197.1" transform="rotate(-90 165.6 197.1)">GND</text>
<text x="35" y="200">1</text>
<text x="85" y="200">2</text>
<text x="135" y="200">3</text>
<text x="185" y="200">4</text>
<text x="235" y="200">5</text>
<text x="285" y="200">6</text>
</g>
<g font-size="1">
<text x="160.7" y="23.9">4</text>
<text x="160.7" y="21.4">5</text>
<text x="160.7" y="18.9">6</text>
<text x="160.7" y="29">2</text>
<text x="160.7" y="26.5">3</text>
<text x="57.8" y="31.6">1</text>
<text x="57.8" y="34.1">5</text>
<text x="62" y="32.5">EN</text>
<text x="62" y="35.1">FB</text>
<text x="82" y="32.5">GND</text>
<text x="88.3" y="31.6">2</text>
<text x="160.7" y="31.6">1</text>
<text x="57.8" y="41.7">3</text>
<text x="57.8" y="36.6">4</text>
<text x="62" y="37.6">VIN</text>
<text x="62" y="42.7">SW</text>
<text x="38.8" y="58.2">1</text>
<text x="42.9" y="59.2">EN</text>
<text x="63" y="59.2">GND</text>
<text x="69.3" y="58.2">2</text>
<text x="38.8" y="63.3">4</text>
<text x="38.8" y="60.8">5</text>
<text x="42.9" y="64.3">VIN</text>
<text x="42.9" y="61.7">FB</text>
<text x="38.8" y="68.4">3</text>
<text x="42.9" y="69.3">SW</text>
<text x="59.2" y="88.4">VS+</text>
<text x="65.5" y="90">2</text>
<text x="65.5" y="87.4">6</text>
<text x="35" y="95.1">5</text>
<text x="59.2" y="90.9">VS-</text>
<text x="65.5" y="95.1">1</text>
<text x="35" y="97.6">3</text>
<text x="35" y="100.1">4</text>
<text x="39.1" y="98.6">VIN+</text>
<text x="39.1" y="101.1">VIN-</text>
<text x="39.1" y="96">PD</text>
<text x="58.5" y="96">VOUT</text>
<text x="32" y="124.3">28</text>
<text x="36.6" y="125.2">AVDD</text>
<text x="32" y="131.9">27</text>
<text x="32.4" y="126.8">2</text>
<text x="36.6" y="127.8">DRVDD</text>
<text x="66.2" y="130.3">VREF</text>
<text x="67" y="127.8">OTR</text>
<text x="72.6" y="126.8">13</text>
<text x="72.6" y="129.4">26</text>
<text x="32" y="134.4">15</text>
<text x="32" y="137">23</text>
<text x="36.6" y="135.4">CLK</text>
<text x="36.6" y="137.9">MODE</text>
<text x="36.6" y="132.8">AIN</text>
<text x="32" y="142.1">17</text>
<text x="32" y="139.5">18</text>
<text x="36.6" y="143">STBY</text>
<text x="36.6" y="140.5">REFSENSE</text>
<text x="168.3" y="139.5">2</text>
<text x="172.5" y="140.5">GND</text>
<text x="32" y="144.6">16</text>
<text x="32" y="147.1">19</text>
<text x="32" y="149.7">20</text>
<text x="36.6" y="145.5">THREE-STATE</text>
<text x="36.6" y="148.1">CLAMP</text>
<text x="67.9" y="145.5">D0</text>
<text x="67.9" y="148.1">D1</text>
<text x="73.1" y="144.6">5</text>
<text x="73.1" y="147.1">6</text>
<text x="73.1" y="149.7">7</text>
<text x="168.3" y="149.7">3</text>
<text x="193.4" y="145.5">TRI_STATE</text>
<text x="203.9" y="144.6">1</text>
<text x="203.9" y="149.7">4</text>
<text x="32" y="154.8">24</text>
<text x="36.6" y="150.6">CLAMPIN</text>
<text x="36.6" y="155.7">REFBF</text>
<text x="67.9" y="150.6">D2</text>
<text x="67.9" y="153.2">D3</text>
<text x="67.9" y="155.7">D4</text>
<text x="73.1" y="152.2">8</text>
<text x="73.1" y="154.8">9</text>
<text x="172.5" y="150.6">OUTPUT</text>
<text x="197.8" y="150.6">VDD</text>
<text x="32" y="157.3">25</text>
<text x="36.6" y="158.2">REFBS</text>
<text x="67.9" y="158.2">D5</text>
<text x="67.9" y="160.8">D6</text>
<text x="72.6" y="157.3">10</text>
<text x="72.6" y="159.8">11</text>
<text x="32" y="164.9">21</text>
<text x="32" y="162.4">22</text>
<text x="36.6" y="165.9">REFTS</text>
<text x="36.6" y="163.3">REFTF</text>
<text x="67.9" y="163.3">D7</text>
<text x="72.6" y="162.4">12</text>
<text x="73.1" y="167.5">3</text>
<text x="32.4" y="172.5">1</text>
<text x="36.6" y="173.5">AVSS</text>
<text x="65.1" y="168.4">DNC_2</text>
<text x="66.8" y="170.9">DNC</text>
<text x="73.1" y="170">4</text>
<text x="32" y="175.1">14</text>
<text x="36.6" y="176">DRVSS</text>
</g>
<g font-size=".8">
<text x="160.6" y="178.8">0</text>
<text x="161.4" y="181.3">1</text>
<text x="161.5" y="183.9">2</text>
<text x="170.8" y="186.4">3</text>
</g>
</svg>
